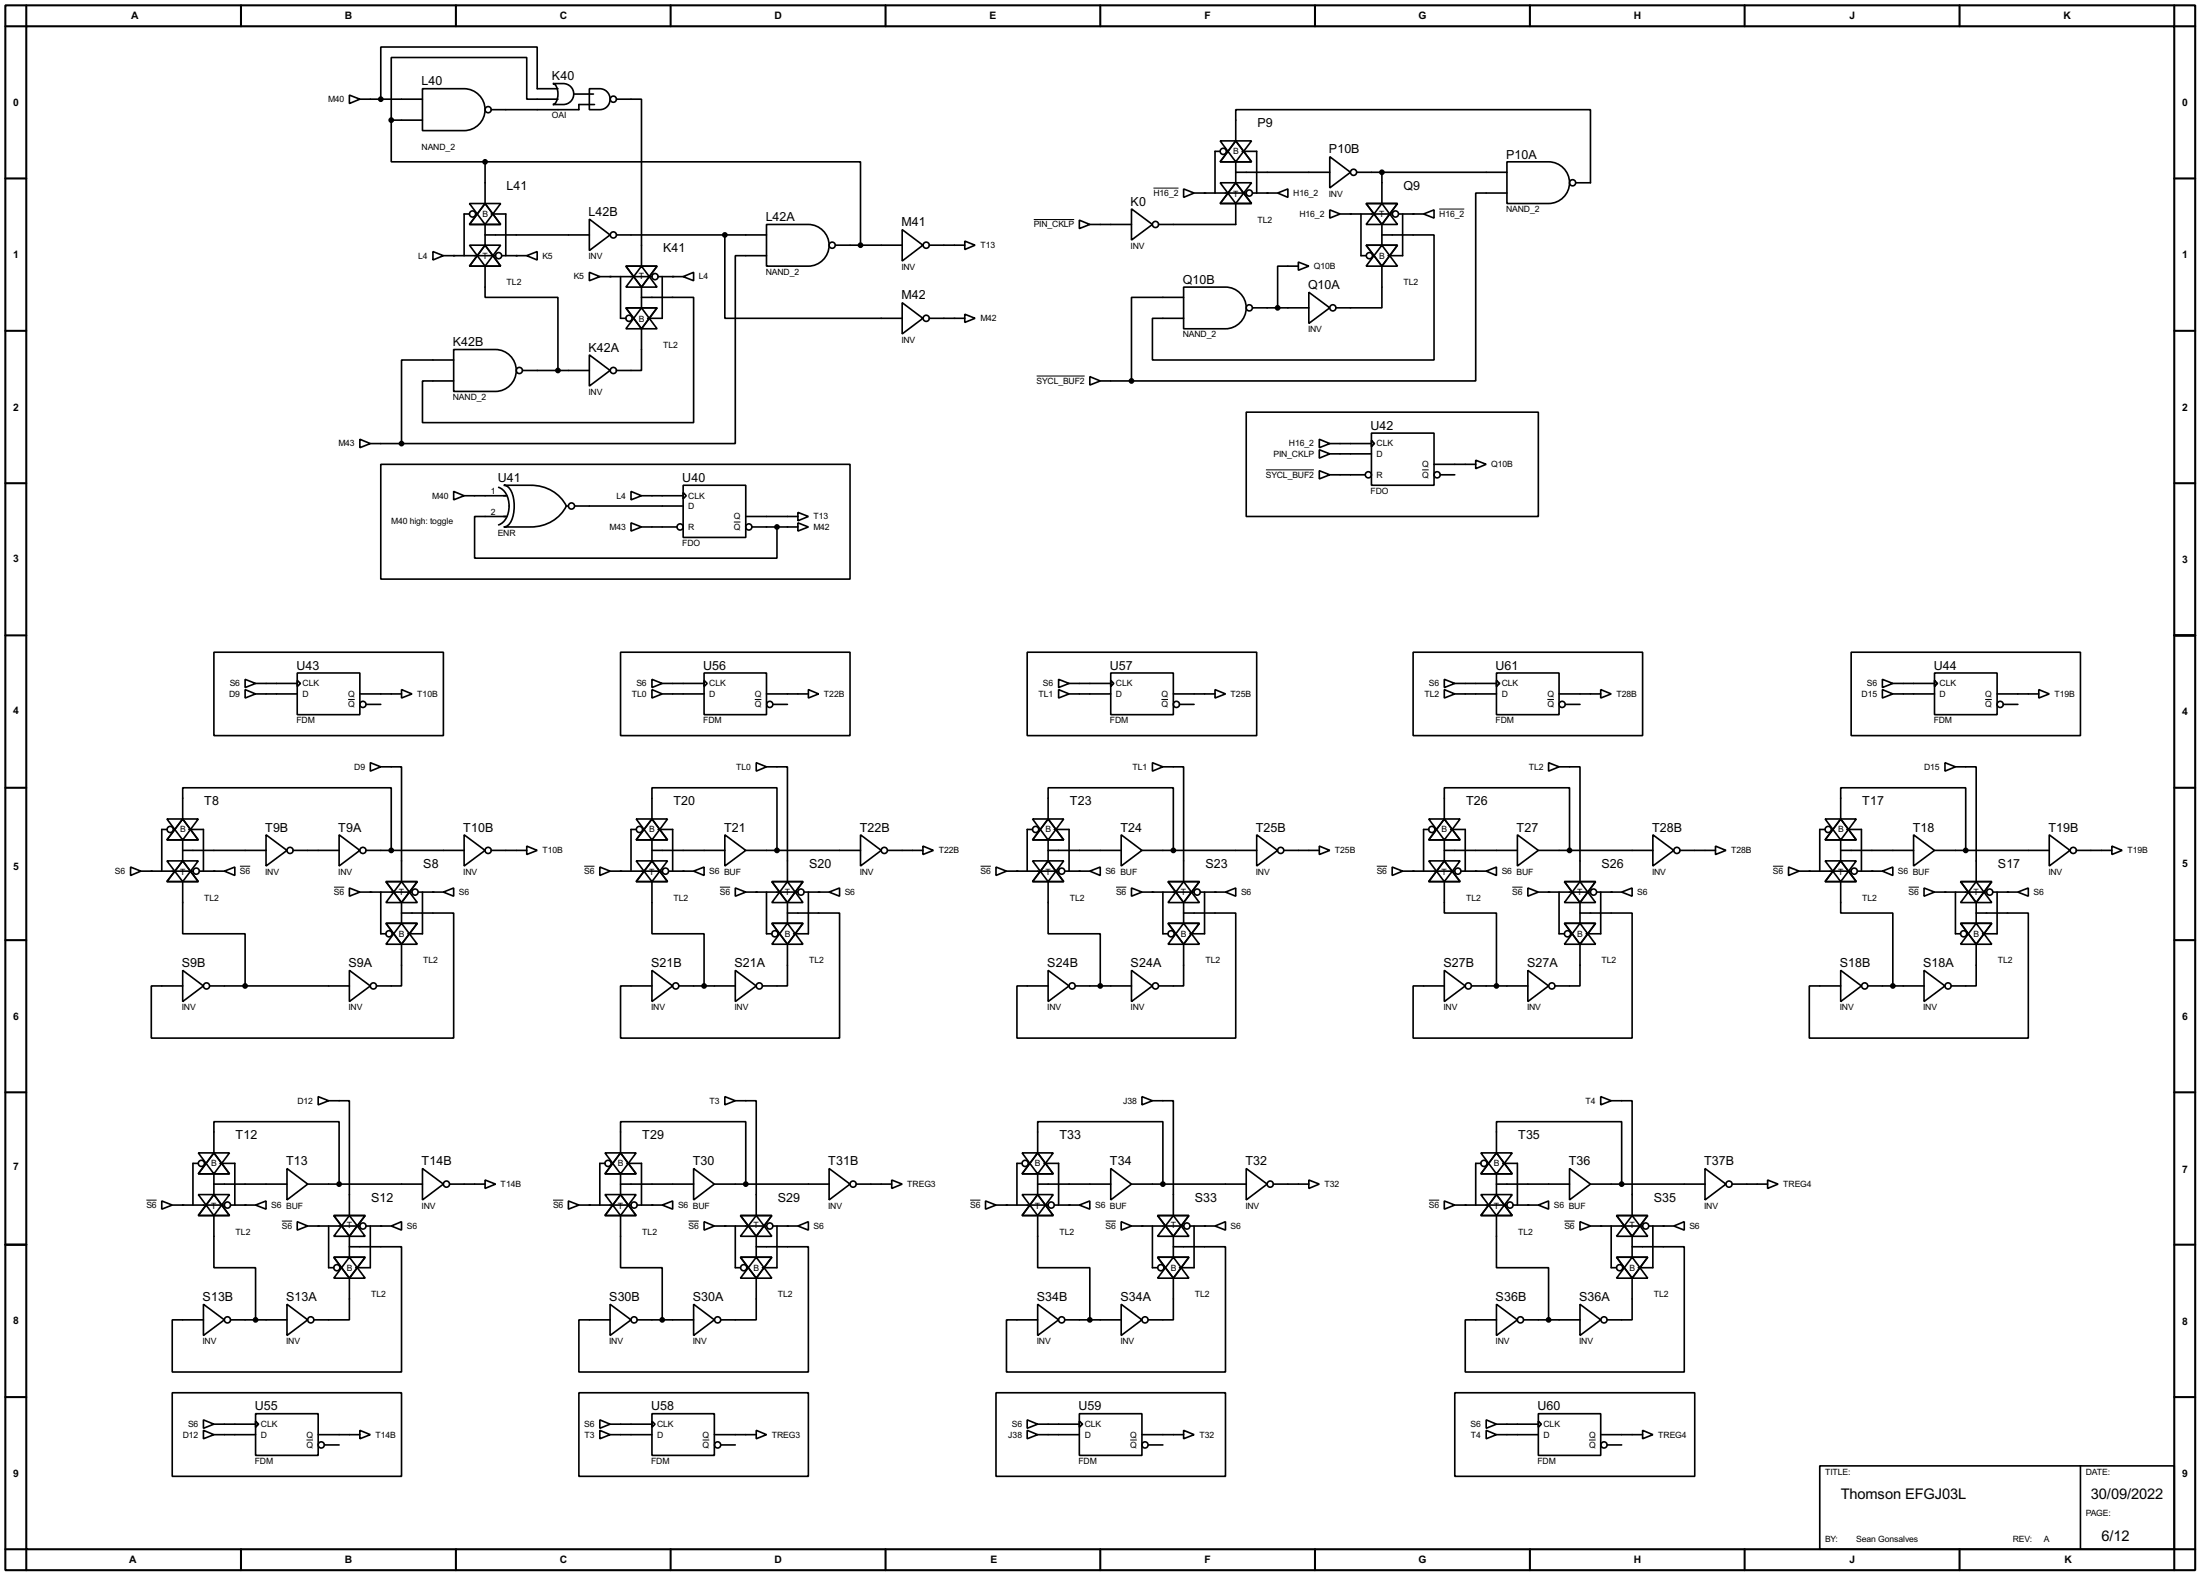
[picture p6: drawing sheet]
<svg xmlns="http://www.w3.org/2000/svg" width="536mm" height="383mm" viewBox="0 0 536 383" stroke-linecap="round" stroke-linejoin="round" font-family="sans-serif">
<g fill="none" stroke="#000" stroke-width=".5">
<path d="M1.3 1.3h533.4v381h-533.4zM6.4 6.4h523.2v370.8h-523.2zM6.4 1.3v5.1h-5.1M58.7 1.3v5.1M111.1 1.3v5.1M163.4 1.3v5.1M215.7 1.3v5.1M268 1.3v5.1M320.3 1.3v5.1M372.7 1.3v5.1M425 1.3v5.1M477.3 1.3v5.1"/>
<path d="M529.6 1.3v5.1h5.1M1.3 43.5h5.1M529.6 43.5h5.1M1.3 80.6h5.1M529.6 80.6h5.1M1.3 117.7h5.1M529.6 117.7h5.1M1.3 154.7h5.1M529.6 154.7h5.1M1.3 191.8h5.1M529.6 191.8h5.1M1.3 228.9h5.1"/>
<path d="M529.6 228.9h5.1M1.3 266h5.1M529.6 266h5.1M1.3 303.1h5.1M529.6 303.1h5.1M1.3 340.2h5.1M529.6 340.2h5.1M1.3 377.2h5.1v5.1M58.7 377.2v5.1M111.1 377.2v5.1M163.4 377.2v5.1M215.7 377.2v5.1"/>
<path d="M268 377.2v5.1M320.3 377.2v5.1M372.7 377.2v5.1M425 377.2v5.1M477.3 377.2v5.1M534.7 377.2h-5.1v5.1"/>
</g>
<g fill="none" stroke="#000" stroke-width=".4">
<path d="M85.1 23.2l2.6 1-2.6 1zM87.7 24.2h15.2M95.3 29.3v10.1h22.9M95.3 29.3h7.6M102.9 21.6h10.2a5.1 5.1 0 0 1 5.1 5.1 5.1 5.1 0 0 1-5.1 5.1h-10.2zM118.2 39.4h91.4v20.3M118.2 39.4v10.2M134.7 20.4a5.1 5.1 0 0 1 4.1 .5 2.56 2.56 0 0 1 .8 2.8 2.56 2.56 0 0 1-2.4 1.8h-2.5a2.29 2.29 0 0 0 1.2-2.6 2.24 2.24 0 0 0-1.2-2.5zM135.9 24.2h-7.6v-10.2h-33v15.3M135.9 21.6h-5v-10.1h-38.1v12.7M139.8 22.9h4.8M143.6 21.6a4.9 4.9 0 0 1 4.1 .6 2.56 2.56 0 0 1 .8 2.8 2.56 2.56 0 0 1-2.4 1.7h-2.5z"/>
<path d="M144.8 25.5h-3.8v1.2h-21.3M150.2 24.2h6.1v40.6M297.2 34.3h7.7l-3.9 5.1zM297.2 36.9h-1.2v10.1M301 34.3l3.9 5.1h-7.7zM301 34.3v-7.6h86.4v17.8h-3.6M301 39.4v5.1M302.6 36.9h3.5v10.1M323.9 38.2l5.1 3.8-5.1 3.8zM367.1 39.4h10.1a5.1 5.1 0 0 1 5.1 5.1 5.1 5.1 0 0 1-5.1 5.1h-10.1zM114.4 59.7h7.6l-3.8 5.1zM114.4 49.6h7.6l-3.8 5.1z"/>
<path d="M114.4 52.1h-1.3v10.2M118.2 59.7l3.8 5.1h-7.6zM118.2 49.6l3.8 5.1h-7.6zM118.2 57.2h25.4M118.2 54.7v5M119.7 52.1h3.5v10.2M143.6 53.4l5 3.8-5 3.8zM150.2 57.2h36.5M176.6 57.2v20.3h43.2M186.7 54.7h10.2a5.1 5.1 0 0 1 5.1 5 5.1 5.1 0 0 1-5.1 5.1h-10.2zM203.5 59.7h16.3M219.8 55.9l5 3.8-5 3.9z"/>
<path d="M226.4 59.7h8.6M235 58.7l2.5 1-2.5 1.1zM262.9 53.6l2.6 1.1-2.6 1zM265.5 54.7h10.1M275.6 50.9l5.1 3.8-5.1 3.8zM288.3 46l2.6 1-2.6 1.1zM290.9 47h12.7M297.2 44.5h7.7l-3.9 5.1zM301 44.5l3.9 5.1h-7.7zM301 42h22.9M301 49.6v5.1h-18.8M305.1 47h6.1"/>
<path d="M311.2 47l2.5-1v2.1zM323.9 51.1l2.5 1-2.5 1zM326.4 52.1h12.7M330.5 42h36.6M331.5 52.1v10.2h1.3M332.8 49.6h7.6l-3.8 5.1zM332.8 59.7h7.6l-3.8 5.1zM336.6 49.6l3.8 5.1h-7.6zM336.6 59.7l3.8 5.1h-7.6zM336.6 57.2h12.7v30.5h-68.6v-10.2h7.6M336.6 42v7.6M336.6 54.7v5"/>
<path d="M340.7 52.1h6.1M341.7 52.1v10.2h-3.6M346.8 52.1l2.5-1v2zM367.1 47h-7.6v45.8h-83.9M105.5 61.3l2.5 1-2.5 1zM108 62.3h12.7M118.2 64.8v7.6h17.7v17.8M122.2 62.3h6.1M128.3 62.3l2.6-1v2zM143.6 66.3l2.5 1.1-2.5 1zM146.1 67.4h12.7M151.2 67.4v10.1h1.3"/>
<path d="M152.5 64.8h7.6l-3.8 5.1zM152.5 75h7.6l-3.8 5.1zM156.3 64.8l3.8 5.1h-7.6zM156.3 75l3.8 5.1h-7.6zM156.3 72.4h12.7v30.5h-66.1v-10.1h7.6M156.3 69.9v5.1M160.3 67.4h6.1M161.3 67.4v10.1h-3.5M166.4 67.4l2.6-1.1v2.1zM186.7 62.3h-7.6v45.7h-81.3M219.8 73.7l5 3.8-5 3.8zM226.4 77.5h8.6"/>
<path d="M235 76.5l2.5 1-2.5 1zM288.3 69.9h10.2a5.1 5.1 0 0 1 5.1 5.1 5.1 5.1 0 0 1-5.1 5.1h-10.2zM288.3 72.4h-12.7v20.4M305.1 75h13.7M316.3 63.8l2.5 1-2.5 1zM316.3 64.8h-5.1v10.2M318.8 71.2l5.1 3.8-5.1 3.8zM336.6 64.8v10.2h-11.2M110.5 85.1h10.2a5.1 5.1 0 0 1 5.1 5.1 5.1 5.1 0 0 1-5.1 5.1h-10.2zM110.5 87.7h-12.7v20.3M127.3 90.2h16.3M143.6 86.4l5 3.8-5 3.8z"/>
<path d="M156.3 80.1v10.1h-6.1M265.5 91.7l2.5 1.1-2.5 1zM268 92.8h7.6M87.7 107l2.5 1-2.5 1zM90.2 108h7.6M92.8 113.1h114.3v27.9h-114.3zM110.5 119.7l2.6 1-2.6 1zM121.5 118.7a5.1 5.1 0 0 1 2.3 6.1 3.9 3.9 0 0 1-2.3 3M122.7 118.2h6.6a9.5 9.5 0 0 1 8.7 5 9.5 9.5 0 0 1-8.7 5.1h-6.6a3.2 3.2 0 0 0 2.4-3.1 7.7 7.7 0 0 0-1.3-6.6zM153.7 119.7l2.6 1-2.6 1zM166.4 118.2h15.3v12.7h-15.3zM166.4 119.9l.8 .8-.8 .8z"/>
<path d="M303.6 100.4h71.1v25.4h-71.1zM321.4 107l2.5 1-2.5 1zM321.4 114.6l2.5 1-2.5 1zM321.4 109.5l2.5 1-2.5 1.1zM323.9 108h10.2M323.9 115.6h8.6M323.9 110.5h10.2M334.1 105.5h15.2v12.7h-15.2zM334.1 107.2l.7 .8-.7 .8zM349.3 113.1h10.2M350.8 115.6h3.6M359.5 112.1l2.5 1-2.5 1z"/>
<path d="M113.1 120.7h10.4M123.5 125.8h-7.9v10.1h73.7v-7.6M138 123.2h.5M140 123.2h26.4M153.7 127.3l2.6 1-2.6 1zM156.3 120.7h10.1M156.3 128.3h8.6M181.7 125.8h12.7M183.2 128.3h11.2M194.4 127.3l2.5 1-2.5 1zM194.4 124.8l2.5 1-2.5 1zM52.1 158.8h55.9v20.3h-55.9z"/>
<path d="M151.2 158.8h55.9v20.3h-55.9zM250.2 158.8h55.9v20.3h-55.9zM344.2 158.8h55.9v20.3h-55.9zM450.9 158.8h55.9v20.3h-55.9zM59.7 165.4l2.6 1-2.6 1zM59.7 167.9l2.6 1.1-2.6 1zM62.3 166.4h10.1M62.3 169h10.1M72.4 163.9h15.3v10.1h-15.3zM72.4 165.7l.8 .7-.8 .8zM87.7 169h10.1M89.2 171.5h3.6"/>
<path d="M97.8 167.9l2.6 1.1-2.6 1zM158.8 165.4l2.5 1-2.5 1zM158.8 167.9l2.5 1.1-2.5 1zM161.3 166.4h10.2M161.3 169h10.2M171.5 163.9h15.2v10.1h-15.2zM171.5 165.7l.8 .7-.8 .8zM186.7 169h10.2M188.3 171.5h3.5M196.9 167.9l2.5 1.1-2.5 1zM257.9 165.4l2.5 1-2.5 1zM257.9 167.9l2.5 1.1-2.5 1z"/>
<path d="M260.4 166.4h10.2M260.4 169h10.2M270.6 163.9h15.2v10.1h-15.2zM270.6 165.7l.7 .7-.7 .8zM285.8 169h10.2M287.3 171.5h3.6M296 167.9l2.5 1.1-2.5 1zM351.8 165.4l2.6 1-2.6 1zM351.8 167.9l2.6 1.1-2.6 1zM354.4 166.4h10.1M354.4 169h10.1M364.5 163.9h15.3v10.1h-15.3z"/>
<path d="M364.5 165.7l.8 .7-.8 .8zM379.8 169h10.1M381.3 171.5h3.6M389.9 167.9l2.6 1.1-2.6 1zM458.5 165.4l2.6 1-2.6 1zM458.5 167.9l2.6 1.1-2.6 1zM461.1 166.4h10.1M461.1 169h10.1M471.2 163.9h15.3v10.1h-15.3zM471.2 165.7l.8 .7-.8 .8zM486.5 169h10.1M488 171.5h3.5"/>
<path d="M496.6 167.9l2.6 1.1-2.6 1zM40.7 199.4h7.6l-3.8 5.1zM44.5 199.4l3.8 5.1h-7.6zM44.5 199.4v-7.6h50.8v15.3M90.2 185.7l2.6 1-2.6 1.1zM92.8 186.7h5v28M155 199.4h7.6l-3.8 5.1zM158.8 199.4l3.8 5.1h-7.6zM158.8 199.4v-7.6h30.5v15.3M184.2 185.7l2.5 1-2.5 1.1zM186.7 186.7h5.1v28M251.5 199.4h7.6l-3.8 5.1z"/>
<path d="M255.3 199.4l3.8 5.1h-7.6zM255.3 199.4v-7.6h30.5v15.3M280.7 185.7l2.6 1-2.6 1.1zM283.3 186.7h5v28M348 199.4h7.7l-3.9 5.1zM351.8 199.4l3.9 5.1h-7.7zM351.8 199.4v-7.6h30.5v15.3M377.2 185.7l2.6 1-2.6 1.1zM379.8 186.7h5.1v28M444.6 199.4h7.6l-3.8 5.1zM448.4 199.4l3.8 5.1h-7.6zM448.4 199.4v-7.6h30.4v15.3"/>
<path d="M473.8 185.7l2.5 1-2.5 1.1zM476.3 186.7h5.1v28M31.8 211.1l2.5 1-2.5 1.1zM34.3 212.1h12.7M40.7 209.6h7.6l-3.8 5.1zM40.7 202h-1.3v10.1M44.5 209.6l3.8 5.1h-7.6zM44.5 214.7v12.7h15.2v12.7M44.5 207.1h20.3M44.5 204.5v5.1M46 202h3.6v10.1M48.6 212.1h6.1"/>
<path d="M54.7 212.1l2.5-1v2.1zM64.8 203.3l5.1 3.8-5.1 3.8zM71.4 207.1h11.2M82.6 203.3l5.1 3.8-5.1 3.8zM85.1 216.2l2.6 1-2.6 1zM87.7 217.2h12.7M89.2 207.1h23.9M92.8 217.2v10.2h1.2M94 214.7h7.7l-3.9 5.1zM97.8 214.7l3.9 5.1h-7.7zM97.8 219.8v5M101.9 217.2h6.1"/>
<path d="M102.9 217.2v10.2h-3.5M108 217.2l2.5-1v2zM113.1 203.3l5.1 3.8-5.1 3.8zM119.7 207.1h8.6M128.3 206l2.6 1.1-2.6 1zM146.1 211.1l2.5 1-2.5 1.1zM148.6 212.1h12.7M155 209.6h7.6l-3.8 5.1zM155 202h-1.3v10.1M158.8 209.6l3.8 5.1h-7.6zM158.8 214.7v12.7h12.7v12.7M158.8 207.1h17.8"/>
<path d="M158.8 204.5v5.1M160.3 202h3.6v10.1M162.9 212.1h6.1M169 212.1l2.5-1v2.1zM176.6 203.3l5.1 3.8-5.1 3.8zM179.1 216.2l2.6 1-2.6 1zM181.7 207.1h27.9M181.7 217.2h12.7M186.7 217.2v10.2h1.3M188 214.7h7.6l-3.8 5.1zM191.8 214.7l3.8 5.1h-7.6zM191.8 219.8v5"/>
<path d="M195.9 217.2h6.1M196.9 217.2v10.2h-3.6M202 217.2l2.5-1v2zM209.6 203.3l5.1 3.8-5.1 3.8zM216.2 207.1h8.6M224.8 206l2.6 1.1-2.6 1zM242.6 211.1l2.6 1-2.6 1.1zM245.2 212.1h12.7M251.5 209.6h7.6l-3.8 5.1zM251.5 202h-1.3v10.1M255.3 209.6l3.8 5.1h-7.6zM255.3 214.7v12.7h12.7v12.7"/>
<path d="M255.3 207.1h17.8M255.3 204.5v5.1M256.8 202h3.6v10.1M259.4 212.1h6.1M265.5 212.1l2.5-1v2.1zM273.1 203.3l5.1 3.8-5.1 3.8zM275.6 216.2l2.6 1-2.6 1zM278.2 207.1h27.9M278.2 217.2h12.7M283.3 217.2v10.2h1.2M284.5 214.7h7.7l-3.9 5.1zM288.3 214.7l3.9 5.1h-7.7z"/>
<path d="M288.3 219.8v5M292.4 217.2h6.1M293.4 217.2v10.2h-3.5M298.5 217.2l2.5-1v2zM306.1 203.3l5.1 3.8-5.1 3.8zM312.7 207.1h8.7M321.4 206l2.5 1.1-2.5 1zM339.1 211.1l2.6 1-2.6 1.1zM341.7 212.1h12.7M348 209.6h7.7l-3.9 5.1zM348 202h-1.2v10.1M351.8 209.6l3.9 5.1h-7.7z"/>
<path d="M351.8 214.7v7.6h12.7v17.8M351.8 207.1h17.8M351.8 204.5v5.1M353.4 202h3.5v10.1M355.9 212.1h6.1M362 212.1l2.5-1v2.1zM369.6 203.3l5.1 3.8-5.1 3.8zM372.2 216.2l2.5 1-2.5 1zM374.7 207.1h27.9M374.7 217.2h12.7M379.8 217.2v10.2h1.3M381.1 214.7h7.6l-3.8 5.1z"/>
<path d="M384.9 214.7l3.8 5.1h-7.6zM384.9 219.8v5M388.9 217.2h6.1M389.9 217.2v10.2h-3.5M395 217.2l2.6-1v2zM402.6 203.3l5.1 3.8-5.1 3.8zM409.2 207.1h8.7M417.9 206l2.5 1.1-2.5 1zM435.7 211.1l2.5 1-2.5 1.1zM438.2 212.1h12.7M444.6 209.6h7.6l-3.8 5.1zM444.6 202h-1.3v10.1"/>
<path d="M448.4 209.6l3.8 5.1h-7.6zM448.4 214.7v7.6h12.7v17.8M448.4 207.1h17.7M448.4 204.5v5.1M449.9 202h3.5v10.1M452.4 212.1h6.1M458.5 212.1l2.6-1v2.1zM466.1 203.3l5.1 3.8-5.1 3.8zM468.7 216.2l2.5 1-2.5 1zM471.2 207.1h28M471.2 217.2h12.7M476.3 217.2v10.2h1.3"/>
<path d="M477.6 214.7h7.6l-3.8 5.1zM481.4 214.7l3.8 5.1h-7.6zM481.4 219.8v5M485.4 217.2h6.1M486.5 217.2v10.2h-3.6M491.5 217.2l2.6-1v2zM499.2 203.3l5 3.8-5 3.8zM505.8 207.1h8.6M514.4 206l2.5 1.1-2.5 1zM44.5 236.3l5.1 3.8-5.1 3.8zM85.1 236.3l5.1 3.8-5.1 3.8zM94 224.8h7.7l-3.9 5.1z"/>
<path d="M97.8 224.8l3.9 5.1h-7.7zM97.8 222.3h12.7v30.5h-73.6v-12.7h7.6M97.8 229.9v10.2h-6.1M158.8 236.3l5.1 3.8-5.1 3.8zM179.1 236.3l5.1 3.8-5.1 3.8zM188 224.8h7.6l-3.8 5.1zM191.8 224.8l3.8 5.1h-7.6zM191.8 222.3h12.7v30.5h-53.3v-12.7h7.6M191.8 229.9v10.2h-6.1M255.3 236.3l5.1 3.8-5.1 3.8zM275.6 236.3l5.1 3.8-5.1 3.8zM284.5 224.8h7.7l-3.9 5.1z"/>
<path d="M288.3 224.8l3.9 5.1h-7.7zM288.3 222.3h12.7v30.5h-53.3v-12.7h7.6M288.3 229.9v10.2h-6.1M351.8 236.3l5.1 3.8-5.1 3.8zM372.2 236.3l5 3.8-5 3.8zM381.1 224.8h7.6l-3.8 5.1zM384.9 224.8l3.8 5.1h-7.6zM384.9 222.3h12.7v30.5h-53.4v-12.7h7.6M384.9 229.9v10.2h-6.1M448.4 236.3l5 3.8-5 3.8zM468.7 236.3l5.1 3.8-5.1 3.8zM477.6 224.8h7.6l-3.8 5.1z"/>
<path d="M481.4 224.8l3.8 5.1h-7.6zM481.4 222.3h12.7v30.5h-53.4v-12.7h7.7M481.4 229.9v10.2h-6.1M51.1 240.1h34M165.4 240.1h13.7M261.9 240.1h13.7M358.4 240.1h13.8M455 240.1h13.7M77.5 267l2.6 1-2.6 1zM80.1 268h5v28M176.6 267l2.5 1-2.5 1zM179.1 268h5.1v28"/>
<path d="M278.2 267l2.5 1-2.5 1zM280.7 268h5.1v28M389.9 267l2.6 1-2.6 1zM392.5 268h5.1v28M39.4 292.4l2.6 1-2.6 1zM42 293.4h12.7M48.3 290.9h7.6l-3.8 5.1zM48.3 280.7h7.6l-3.8 5.1zM48.3 283.3h-1.3v10.1M52.1 290.9l3.8 5.1h-7.6zM52.1 280.7l3.8 5.1h-7.6zM52.1 296v12.7h10.2v12.7"/>
<path d="M52.1 280.7v-7.6h30.5v15.2M52.1 288.3h17.8M52.1 285.8v5.1M53.6 283.3h3.6v10.1M56.2 293.4h6.1M62.3 293.4l2.5-1v2zM69.9 284.5l5.1 3.8-5.1 3.9zM72.4 297.5l2.6 1-2.6 1zM75 288.3h27.9M75 298.5h12.7M80.1 298.5v10.2h1.2M81.3 296h7.7l-3.9 5z"/>
<path d="M85.1 296l3.9 5h-7.7zM89.2 298.5h6.1M90.2 298.5v10.2h-3.5M95.3 298.5l2.5-1v2zM102.9 284.5l5.1 3.8-5.1 3.9zM109.5 288.3h8.7M118.2 287.3l2.5 1-2.5 1.1zM138.5 292.4l2.5 1-2.5 1zM141 293.4h12.7M147.4 290.9h7.6l-3.8 5.1zM147.4 280.7h7.6l-3.8 5.1zM147.4 283.3h-1.3v10.1"/>
<path d="M151.2 290.9l3.8 5.1h-7.6zM151.2 280.7l3.8 5.1h-7.6zM151.2 296v12.7h10.1v12.7M151.2 280.7v-7.6h30.5v15.2M151.2 288.3h17.8M151.2 285.8v5.1M152.7 283.3h3.6v10.1M155.2 293.4h6.1M161.3 293.4l2.6-1v2zM169 284.5l5 3.8-5 3.9zM171.5 297.5l2.5 1-2.5 1zM174 288.3h28"/>
<path d="M174 298.5h12.7M179.1 298.5v10.2h1.3M180.4 296h7.6l-3.8 5zM184.2 296l3.8 5h-7.6zM188.3 298.5h6.1M189.3 298.5v10.2h-3.6M194.4 298.5l2.5-1v2zM202 284.5l5.1 3.8-5.1 3.9zM208.6 288.3h8.6M217.2 287.3l2.6 1-2.6 1.1zM240.1 292.4l2.5 1-2.5 1zM242.6 293.4h12.7"/>
<path d="M249 290.9h7.6l-3.8 5.1zM249 280.7h7.6l-3.8 5.1zM249 283.3h-1.3v10.1M252.8 290.9l3.8 5.1h-7.6zM252.8 280.7l3.8 5.1h-7.6zM252.8 296v12.7h12.7v12.7M252.8 280.7v-7.6h30.5v15.2M252.8 288.3h17.8M252.8 285.8v5.1M254.3 283.3h3.6v10.1M256.8 293.4h6.1M262.9 293.4l2.6-1v2z"/>
<path d="M270.6 284.5l5 3.8-5 3.9zM273.1 297.5l2.5 1-2.5 1zM275.6 288.3h28M275.6 298.5h12.7M280.7 298.5v10.2h1.3M282 296h7.6l-3.8 5zM285.8 296l3.8 5h-7.6zM289.9 298.5h6.1M290.9 298.5v10.2h-3.6M296 298.5l2.5-1v2zM303.6 284.5l5.1 3.8-5.1 3.9zM310.2 288.3h8.6"/>
<path d="M318.8 287.3l2.6 1-2.6 1.1zM351.8 292.4l2.6 1-2.6 1zM354.4 293.4h12.7M360.7 290.9h7.7l-3.9 5.1zM360.7 280.7h7.7l-3.9 5.1zM360.7 283.3h-1.2v10.1M364.5 290.9l3.9 5.1h-7.7zM364.5 280.7l3.9 5.1h-7.7zM364.5 296v12.7h12.7v12.7M364.5 280.7v-7.6h30.5v15.2M364.5 288.3h17.8M364.5 285.8v5.1"/>
<path d="M366.1 283.3h3.5v10.1M368.6 293.4h6.1M374.7 293.4l2.5-1v2zM382.3 284.5l5.1 3.8-5.1 3.9zM384.9 297.5l2.5 1-2.5 1zM387.4 288.3h27.9M387.4 298.5h12.7M392.5 298.5v10.2h1.3M393.8 296h7.6l-3.8 5zM397.6 296l3.8 5h-7.6zM401.6 298.5h6.1M402.6 298.5v10.2h-3.5"/>
<path d="M407.7 298.5l2.6-1v2zM415.3 284.5l5.1 3.8-5.1 3.9zM421.9 288.3h8.7M430.6 287.3l2.5 1-2.5 1.1zM49.6 317.6l5.1 3.8-5.1 3.8zM69.9 317.6l5.1 3.8-5.1 3.8zM81.3 306.1h7.7l-3.9 5.1zM85.1 306.1l3.9 5.1h-7.7zM85.1 303.6h12.7v30.5h-55.8v-12.7h7.6M85.1 311.2v10.2h-8.6M85.1 301v5.1M148.6 317.6l5.1 3.8-5.1 3.8z"/>
<path d="M169 317.6l5 3.8-5 3.8zM180.4 306.1h7.6l-3.8 5.1zM184.2 306.1l3.8 5.1h-7.6zM184.2 303.6h12.7v30.5h-55.9v-12.7h7.6M184.2 311.2v10.2h-8.6M184.2 301v5.1M252.8 317.6l5.1 3.8-5.1 3.8zM273.1 317.6l5.1 3.8-5.1 3.8zM282 306.1h7.6l-3.8 5.1zM285.8 306.1l3.8 5.1h-7.6zM285.8 303.6h12.7v30.5h-53.3v-12.7h7.6M285.8 311.2v10.2h-6.1"/>
<path d="M285.8 301v5.1M364.5 317.6l5.1 3.8-5.1 3.8zM384.9 317.6l5 3.8-5 3.8zM393.8 306.1h7.6l-3.8 5.1zM397.6 306.1l3.8 5.1h-7.6zM397.6 303.6h12.7v30.5h-53.4v-12.7h7.6M397.6 311.2v10.2h-6.1M397.6 301v5.1M42 339.1h55.8v20.4h-55.8zM56.2 321.4h13.7M141 339.1h55.9v20.4h-55.9zM155.2 321.4h13.8"/>
<path d="M242.6 339.1h55.9v20.4h-55.9zM259.4 321.4h13.7M354.4 339.1h58.4v20.4h-58.4zM371.1 321.4h13.8M49.6 345.7l2.5 1.1-2.5 1zM49.6 348.3l2.5 1-2.5 1zM52.1 346.8h10.2M52.1 349.3h10.2M62.3 344.2h15.2v10.2h-15.2zM62.3 346l.7 .8-.7 .7zM77.5 349.3h10.2M79 351.8h3.6"/>
<path d="M87.7 348.3l2.5 1-2.5 1zM146.1 345.7l2.5 1.1-2.5 1zM146.1 348.3l2.5 1-2.5 1zM148.6 346.8h10.2M148.6 349.3h10.2M158.8 344.2h15.2v10.2h-15.2zM158.8 346l.8 .8-.8 .7zM174 349.3h10.2M175.6 351.8h3.5M184.2 348.3l2.5 1-2.5 1zM250.2 345.7l2.6 1.1-2.6 1zM250.2 348.3l2.6 1-2.6 1z"/>
<path d="M252.8 346.8h10.1M252.8 349.3h10.1M262.9 344.2h15.3v10.2h-15.3zM262.9 346l.8 .8-.8 .7zM278.2 349.3h10.1M279.7 351.8h3.6M288.3 348.3l2.6 1-2.6 1zM362 345.7l2.5 1.1-2.5 1zM362 348.3l2.5 1-2.5 1zM364.5 346.8h10.2M364.5 349.3h10.2M374.7 344.2h15.2v10.2h-15.2z"/>
<path d="M374.7 346l.8 .8-.8 .7zM389.9 349.3h10.2M391.5 351.8h3.5M400.1 348.3l2.5 1-2.5 1zM443.3 356.9h86.3v20.3h-86.3zM506.8 356.9v20.3"/>
<circle cx="118.9" cy="26.7" r=".75"/>
<circle cx="149.4" cy="24.2" r=".75"/>
<circle cx="297.9" cy="36.9" r=".75"/>
<circle cx="115.1" cy="52.1" r=".75"/>
<circle cx="149.4" cy="57.2" r=".75"/>
<circle cx="202.7" cy="59.7" r=".75"/>
<circle cx="225.6" cy="59.7" r=".75"/>
<circle cx="281.4" cy="54.7" r=".75"/>
<circle cx="304.3" cy="47" r=".75"/>
<circle cx="329.7" cy="42" r=".75"/>
<circle cx="339.9" cy="52.1" r=".75"/>
<circle cx="383" cy="44.5" r=".75"/>
<circle cx="121.4" cy="62.3" r=".75"/>
<circle cx="153.2" cy="77.5" r=".75"/>
<circle cx="159.5" cy="67.4" r=".75"/>
<circle cx="225.6" cy="77.5" r=".75"/>
<circle cx="304.3" cy="75" r=".75"/>
<circle cx="324.6" cy="75" r=".75"/>
<circle cx="333.5" cy="62.3" r=".75"/>
<circle cx="126.5" cy="90.2" r=".75"/>
<circle cx="149.4" cy="90.2" r=".75"/>
<circle cx="333.3" cy="115.6" r=".75"/>
<circle cx="350" cy="115.6" r=".75"/>
<circle cx="139.2" cy="123.2" r=".75"/>
<circle cx="165.6" cy="128.3" r=".75"/>
<circle cx="182.4" cy="128.3" r=".75"/>
<circle cx="88.4" cy="171.5" r=".75"/>
<circle cx="187.5" cy="171.5" r=".75"/>
<circle cx="286.5" cy="171.5" r=".75"/>
<circle cx="380.5" cy="171.5" r=".75"/>
<circle cx="487.2" cy="171.5" r=".75"/>
<circle cx="41.4" cy="202" r=".75"/>
<circle cx="47.8" cy="212.1" r=".75"/>
<circle cx="70.6" cy="207.1" r=".75"/>
<circle cx="88.4" cy="207.1" r=".75"/>
<circle cx="101.1" cy="217.2" r=".75"/>
<circle cx="118.9" cy="207.1" r=".75"/>
<circle cx="155.7" cy="202" r=".75"/>
<circle cx="162.1" cy="212.1" r=".75"/>
<circle cx="195.1" cy="217.2" r=".75"/>
<circle cx="215.4" cy="207.1" r=".75"/>
<circle cx="252.2" cy="202" r=".75"/>
<circle cx="258.6" cy="212.1" r=".75"/>
<circle cx="291.6" cy="217.2" r=".75"/>
<circle cx="311.9" cy="207.1" r=".75"/>
<circle cx="348.7" cy="202" r=".75"/>
<circle cx="355.1" cy="212.1" r=".75"/>
<circle cx="388.1" cy="217.2" r=".75"/>
<circle cx="408.4" cy="207.1" r=".75"/>
<circle cx="445.3" cy="202" r=".75"/>
<circle cx="451.6" cy="212.1" r=".75"/>
<circle cx="484.6" cy="217.2" r=".75"/>
<circle cx="505" cy="207.1" r=".75"/>
<circle cx="94.7" cy="227.4" r=".75"/>
<circle cx="188.7" cy="227.4" r=".75"/>
<circle cx="285.2" cy="227.4" r=".75"/>
<circle cx="381.8" cy="227.4" r=".75"/>
<circle cx="478.3" cy="227.4" r=".75"/>
<circle cx="50.3" cy="240.1" r=".75"/>
<circle cx="90.9" cy="240.1" r=".75"/>
<circle cx="164.6" cy="240.1" r=".75"/>
<circle cx="184.9" cy="240.1" r=".75"/>
<circle cx="261.1" cy="240.1" r=".75"/>
<circle cx="281.4" cy="240.1" r=".75"/>
<circle cx="357.6" cy="240.1" r=".75"/>
<circle cx="378" cy="240.1" r=".75"/>
<circle cx="454.2" cy="240.1" r=".75"/>
<circle cx="474.5" cy="240.1" r=".75"/>
<circle cx="49" cy="283.3" r=".75"/>
<circle cx="55.4" cy="293.4" r=".75"/>
<circle cx="88.4" cy="298.5" r=".75"/>
<circle cx="108.7" cy="288.3" r=".75"/>
<circle cx="148.1" cy="283.3" r=".75"/>
<circle cx="154.4" cy="293.4" r=".75"/>
<circle cx="187.5" cy="298.5" r=".75"/>
<circle cx="207.8" cy="288.3" r=".75"/>
<circle cx="249.7" cy="283.3" r=".75"/>
<circle cx="256" cy="293.4" r=".75"/>
<circle cx="289.1" cy="298.5" r=".75"/>
<circle cx="309.4" cy="288.3" r=".75"/>
<circle cx="361.4" cy="283.3" r=".75"/>
<circle cx="367.8" cy="293.4" r=".75"/>
<circle cx="400.8" cy="298.5" r=".75"/>
<circle cx="421.1" cy="288.3" r=".75"/>
<circle cx="82" cy="308.7" r=".75"/>
<circle cx="181.1" cy="308.7" r=".75"/>
<circle cx="282.7" cy="308.7" r=".75"/>
<circle cx="394.5" cy="308.7" r=".75"/>
<circle cx="55.4" cy="321.4" r=".75"/>
<circle cx="75.7" cy="321.4" r=".75"/>
<circle cx="154.4" cy="321.4" r=".75"/>
<circle cx="174.8" cy="321.4" r=".75"/>
<circle cx="258.6" cy="321.4" r=".75"/>
<circle cx="278.9" cy="321.4" r=".75"/>
<circle cx="370.3" cy="321.4" r=".75"/>
<circle cx="390.7" cy="321.4" r=".75"/>
<circle cx="78.2" cy="351.8" r=".75"/>
<circle cx="174.8" cy="351.8" r=".75"/>
<circle cx="278.9" cy="351.8" r=".75"/>
<circle cx="390.7" cy="351.8" r=".75"/>
</g>
<g fill="#000">
<circle cx="293.4" cy="47" r=".2"/>
<circle cx="308.7" cy="47" r=".2"/>
<circle cx="329" cy="52.1" r=".2"/>
<circle cx="344.2" cy="52.1" r=".2"/>
<circle cx="110.5" cy="62.3" r=".2"/>
<circle cx="125.8" cy="62.3" r=".2"/>
<circle cx="148.6" cy="67.4" r=".2"/>
<circle cx="163.9" cy="67.4" r=".2"/>
<circle cx="36.9" cy="212.1" r=".2"/>
<circle cx="52.1" cy="212.1" r=".2"/>
<circle cx="90.2" cy="217.2" r=".2"/>
<circle cx="105.5" cy="217.2" r=".2"/>
<circle cx="151.2" cy="212.1" r=".2"/>
<circle cx="166.4" cy="212.1" r=".2"/>
<circle cx="184.2" cy="217.2" r=".2"/>
<circle cx="199.4" cy="217.2" r=".2"/>
<circle cx="247.7" cy="212.1" r=".2"/>
<circle cx="262.9" cy="212.1" r=".2"/>
<circle cx="280.7" cy="217.2" r=".2"/>
<circle cx="296" cy="217.2" r=".2"/>
<circle cx="344.2" cy="212.1" r=".2"/>
<circle cx="359.5" cy="212.1" r=".2"/>
<circle cx="377.2" cy="217.2" r=".2"/>
<circle cx="392.5" cy="217.2" r=".2"/>
<circle cx="440.7" cy="212.1" r=".2"/>
<circle cx="456" cy="212.1" r=".2"/>
<circle cx="473.8" cy="217.2" r=".2"/>
<circle cx="489" cy="217.2" r=".2"/>
<circle cx="44.5" cy="293.4" r=".2"/>
<circle cx="59.7" cy="293.4" r=".2"/>
<circle cx="77.5" cy="298.5" r=".2"/>
<circle cx="92.8" cy="298.5" r=".2"/>
<circle cx="143.6" cy="293.4" r=".2"/>
<circle cx="158.8" cy="293.4" r=".2"/>
<circle cx="176.6" cy="298.5" r=".2"/>
<circle cx="191.8" cy="298.5" r=".2"/>
<circle cx="245.2" cy="293.4" r=".2"/>
<circle cx="260.4" cy="293.4" r=".2"/>
<circle cx="278.2" cy="298.5" r=".2"/>
<circle cx="293.4" cy="298.5" r=".2"/>
<circle cx="356.9" cy="293.4" r=".2"/>
<circle cx="372.2" cy="293.4" r=".2"/>
<circle cx="389.9" cy="298.5" r=".2"/>
<circle cx="405.2" cy="298.5" r=".2"/>
</g>
<g fill="#000" stroke="#000" stroke-width=".4">
<circle cx="92.7" cy="24.2" r=".5"/>
<circle cx="95.3" cy="29.3" r=".5"/>
<circle cx="118.1" cy="39.4" r=".5"/>
<circle cx="176.5" cy="57.2" r=".5"/>
<circle cx="209.6" cy="59.7" r=".5"/>
<circle cx="336.6" cy="42" r=".5"/>
<circle cx="311.2" cy="75" r=".5"/>
<circle cx="135.9" cy="90.2" r=".5"/>
<circle cx="275.6" cy="92.8" r=".5"/>
<circle cx="97.8" cy="108" r=".5"/>
<circle cx="189.2" cy="128.3" r=".5"/>
<circle cx="95.3" cy="207.1" r=".5"/>
<circle cx="189.2" cy="207.1" r=".5"/>
<circle cx="285.8" cy="207.1" r=".5"/>
<circle cx="382.3" cy="207.1" r=".5"/>
<circle cx="478.8" cy="207.1" r=".5"/>
<circle cx="59.7" cy="240.1" r=".5"/>
<circle cx="171.5" cy="240.1" r=".5"/>
<circle cx="268" cy="240.1" r=".5"/>
<circle cx="364.5" cy="240.1" r=".5"/>
<circle cx="461" cy="240.1" r=".5"/>
<circle cx="82.6" cy="288.3" r=".5"/>
<circle cx="181.6" cy="288.3" r=".5"/>
<circle cx="283.2" cy="288.3" r=".5"/>
<circle cx="395" cy="288.3" r=".5"/>
<circle cx="62.2" cy="321.4" r=".5"/>
<circle cx="161.3" cy="321.4" r=".5"/>
<circle cx="265.4" cy="321.4" r=".5"/>
<circle cx="377.2" cy="321.4" r=".5"/>
</g>
<g fill="none" stroke="#000" stroke-width=".24">
<path d="M251.8 53.5h9.9M281 45.8h6.1M350.6 50.9h6.1M252.5 91.6h11.7M308.4 114.4h11.7M346.4 114.4h1.6M178.8 127.1h1.6M84.8 170.3h1.6M183.9 170.3h1.6M282.9 170.3h1.6M376.9 170.3h1.6M483.6 170.3h1.6"/>
<path d="M58.5 210.9h2.5M81.4 216h2.5M142.3 210.9h2.5M175.4 216h2.5M238.9 210.9h2.5M271.9 216h2.5M335.4 210.9h2.5M368.4 216h2.5M431.9 210.9h2.5M464.9 216h2.5M35.7 292.2h2.5M68.7 297.3h2.5"/>
<path d="M134.7 292.2h2.5M167.7 297.3h2.5M236.3 292.2h2.5M269.3 297.3h2.5M348.1 292.2h2.5M381.1 297.3h2.5M74.7 350.6h1.6M171.2 350.6h1.6M275.3 350.6h1.6M387.1 350.6h1.6"/>
</g>
<g font-size="4">
<text x="448.4" y="365.1">Thomson EFGJ03L</text>
<text x="509.3" y="365.1">30/09/2022</text>
<text x="511.9" y="375.2">6/12</text>
</g>
<g font-size="3.4">
<text x="102.7" y="20.8">L40</text>
<text x="134.5" y="19.6">K40</text>
<text x="306.3" y="31">P9</text>
<text x="323.7" y="37.4">P10B</text>
<text x="366.9" y="38.6">P10A</text>
<text x="123.4" y="46.2">L41</text>
<text x="341.9" y="46.2">Q9</text>
<text x="143.4" y="52.6">L42B</text>
<text x="186.5" y="53.9">L42A</text>
<text x="275.4" y="50.1">K0</text>
<text x="219.6" y="55.1">M41</text>
<text x="161.5" y="61.4">K41</text>
<text x="288.1" y="69.1">Q10B</text>
<text x="318.6" y="70.4">Q10A</text>
<text x="219.6" y="72.9">M42</text>
<text x="110.3" y="84.3">K42B</text>
<text x="143.4" y="85.6">K42A</text>
<text x="333.9" y="104.7">U42</text>
<text x="121.3" y="117.4">U41</text>
<text x="166.2" y="117.4">U40</text>
<text x="72.2" y="163">U43</text>
<text x="171.3" y="163">U56</text>
<text x="270.4" y="163">U57</text>
<text x="364.3" y="163">U61</text>
<text x="471" y="163">U44</text>
<text x="49.8" y="196.1">T8</text>
<text x="164.1" y="196.1">T20</text>
<text x="260.6" y="196.1">T23</text>
<text x="357.1" y="196.1">T26</text>
<text x="453.6" y="196.1">T17</text>
<text x="64.6" y="202.5">T9B</text>
<text x="82.4" y="202.5">T9A</text>
<text x="112.9" y="202.5">T10B</text>
<text x="176.4" y="202.5">T21</text>
<text x="209.4" y="202.5">T22B</text>
<text x="272.9" y="202.5">T24</text>
<text x="305.9" y="202.5">T25B</text>
<text x="369.4" y="202.5">T27</text>
<text x="402.4" y="202.5">T28B</text>
<text x="465.9" y="202.5">T18</text>
<text x="499" y="202.5">T19B</text>
<text x="103.1" y="211.3">S8</text>
<text x="197.1" y="211.3">S20</text>
<text x="293.6" y="211.3">S23</text>
<text x="390.1" y="211.3">S26</text>
<text x="486.7" y="211.3">S17</text>
<text x="44.3" y="235.5">S9B</text>
<text x="84.9" y="235.5">S9A</text>
<text x="158.6" y="235.5">S21B</text>
<text x="178.9" y="235.5">S21A</text>
<text x="255.1" y="235.5">S24B</text>
<text x="275.4" y="235.5">S24A</text>
<text x="351.6" y="235.5">S27B</text>
<text x="372" y="235.5">S27A</text>
<text x="448.2" y="235.5">S18B</text>
<text x="468.5" y="235.5">S18A</text>
<text x="57.4" y="277.4">T12</text>
<text x="156.5" y="277.4">T29</text>
<text x="258.1" y="277.4">T33</text>
<text x="369.8" y="277.4">T35</text>
<text x="69.7" y="283.7">T13</text>
<text x="102.7" y="283.7">T14B</text>
<text x="168.8" y="283.7">T30</text>
<text x="201.8" y="283.7">T31B</text>
<text x="270.4" y="283.7">T34</text>
<text x="303.4" y="283.7">T32</text>
<text x="382.1" y="283.7">T36</text>
<text x="415.1" y="283.7">T37B</text>
<text x="90.4" y="292.6">S12</text>
<text x="189.4" y="292.6">S29</text>
<text x="291.1" y="292.6">S33</text>
<text x="402.8" y="292.6">S35</text>
<text x="49.4" y="316.8">S13B</text>
<text x="69.7" y="316.8">S13A</text>
<text x="148.4" y="316.8">S30B</text>
<text x="168.8" y="316.8">S30A</text>
<text x="252.6" y="316.8">S34B</text>
<text x="272.9" y="316.8">S34A</text>
<text x="364.3" y="316.8">S36B</text>
<text x="384.7" y="316.8">S36A</text>
<text x="62.1" y="343.4">U55</text>
<text x="158.6" y="343.4">U58</text>
<text x="262.7" y="343.4">U59</text>
<text x="374.5" y="343.4">U60</text>
</g>
<g font-size="2.8">
<text x="32" y="4.7">A</text>
<text x="84" y="4.7">B</text>
<text x="136.4" y="4.7">C</text>
<text x="188.7" y="4.7">D</text>
<text x="241.1" y="4.7">E</text>
<text x="293.4" y="4.7">F</text>
<text x="345.6" y="4.7">G</text>
<text x="397.9" y="4.7">H</text>
<text x="450.5" y="4.7">J</text>
<text x="502.6" y="4.7">K</text>
<text x="3.2" y="25.8">0</text>
<text x="531.5" y="25.8">0</text>
<text x="3.2" y="62.8">1</text>
<text x="531.5" y="62.8">1</text>
<text x="3.2" y="100">2</text>
<text x="531.5" y="100">2</text>
<text x="3.2" y="136.8">3</text>
<text x="531.5" y="137">3</text>
<text x="3.2" y="173.9">4</text>
<text x="531.5" y="174.1">4</text>
<text x="3.2" y="211.7">5</text>
<text x="531.5" y="211.2">5</text>
<text x="3.2" y="248.3">6</text>
<text x="531.5" y="248.3">6</text>
<text x="3.2" y="284.9">7</text>
<text x="531.5" y="285.6">7</text>
<text x="3.2" y="322.5">8</text>
<text x="531.5" y="322.7">8</text>
<text x="3.2" y="359.6">9</text>
<text x="531.5" y="359.6">9</text>
<text x="31.5" y="380.6">A</text>
<text x="84" y="380.6">B</text>
<text x="136.4" y="380.6">C</text>
<text x="188.7" y="380.6">D</text>
<text x="241.3" y="380.6">E</text>
<text x="293.4" y="380.6">F</text>
<text x="345.6" y="380.6">G</text>
<text x="397.9" y="380.6">H</text>
<text x="450.5" y="380.6">J</text>
<text x="502.9" y="380.6">K</text>
</g>
<g font-size="2.4">
<text x="79.9" y="24.8">M40</text>
<text x="134.5" y="28.8">OAI</text>
<text x="102.7" y="36.4">NAND_2</text>
<text x="300.4" y="37.5">B</text>
<text x="281" y="47.7">H16_2</text>
<text x="300.4" y="47.9">T</text>
<text x="315" y="47.7">H16_2</text>
<text x="323.7" y="47.9">INV</text>
<text x="117.5" y="52.8">B</text>
<text x="316.5" y="52.8">H16_2</text>
<text x="336" y="52.8">T</text>
<text x="350.6" y="52.8">H16_2</text>
<text x="366.9" y="51.6">NAND_2</text>
<text x="251.8" y="55.4">PIN_CKLP</text>
<text x="306.3" y="54.2">TL2</text>
<text x="101.9" y="62.9">L4</text>
<text x="117.5" y="63.1">T</text>
<text x="132.1" y="62.9">K5</text>
<text x="143.4" y="63.1">INV</text>
<text x="219.6" y="65.6">INV</text>
<text x="238.8" y="60.4">T13</text>
<text x="275.4" y="60.6">INV</text>
<text x="320.1" y="65.5">Q10B</text>
<text x="336" y="63.1">B</text>
<text x="123.4" y="69.5">TL2</text>
<text x="139.8" y="68.1">K5</text>
<text x="155.6" y="68">T</text>
<text x="170.2" y="68.1">L4</text>
<text x="186.5" y="66.9">NAND_2</text>
<text x="341.9" y="69.5">TL2</text>
<text x="155.6" y="78.3">B</text>
<text x="219.6" y="83.4">INV</text>
<text x="238.8" y="78.2">M42</text>
<text x="288.1" y="82.2">NAND_2</text>
<text x="318.6" y="80.8">INV</text>
<text x="161.5" y="84.7">TL2</text>
<text x="252.5" y="93.5">SYCL_BUF2</text>
<text x="110.3" y="97.4">NAND_2</text>
<text x="143.4" y="96.1">INV</text>
<text x="82.5" y="108.7">M43</text>
<text x="310.2" y="111.2">PIN_CKLP</text>
<text x="314" y="108.7">H16_2</text>
<text x="335.3" y="108.7">CLK</text>
<text x="335.3" y="111.2">D</text>
<text x="346.4" y="113.7">Q</text>
<text x="363.3" y="113.7">Q10B</text>
<text x="308.4" y="116.3">SYCL_BUF2</text>
<text x="335.3" y="116.3">R</text>
<text x="346.4" y="116.3">Q</text>
<text x="105.3" y="121.4">M40</text>
<text x="119.6" y="120.3">1</text>
<text x="119.6" y="125.4">2</text>
<text x="150.2" y="121.4">L4</text>
<text x="167.7" y="121.4">CLK</text>
<text x="167.7" y="123.9">D</text>
<text x="333.9" y="120.3">FDO</text>
<text x="95.3" y="127.7">M40 high: toggle</text>
<text x="121.3" y="130.4">ENR</text>
<text x="148.5" y="129">M43</text>
<text x="167.7" y="129">R</text>
<text x="178.8" y="126.4">Q</text>
<text x="178.8" y="129">Q</text>
<text x="198.2" y="129">M42</text>
<text x="198.2" y="126.4">T13</text>
<text x="166.2" y="133">FDO</text>
<text x="56" y="167.1">S6</text>
<text x="73.7" y="167.1">CLK</text>
<text x="155" y="167.1">S6</text>
<text x="172.8" y="167.1">CLK</text>
<text x="254.1" y="167.1">S6</text>
<text x="271.8" y="167.1">CLK</text>
<text x="348.1" y="167.1">S6</text>
<text x="365.8" y="167.1">CLK</text>
<text x="454.8" y="167.1">S6</text>
<text x="472.5" y="167.1">CLK</text>
<text x="55.8" y="169.7">D9</text>
<text x="73.7" y="169.7">D</text>
<text x="84.8" y="169.7">Q</text>
<text x="84.8" y="172.2">Q</text>
<text x="101.7" y="169.7">T10B</text>
<text x="153.9" y="169.7">TL0</text>
<text x="172.8" y="169.7">D</text>
<text x="183.9" y="169.7">Q</text>
<text x="183.9" y="172.2">Q</text>
<text x="200.7" y="169.7">T22B</text>
<text x="253" y="169.7">TL1</text>
<text x="271.8" y="169.7">D</text>
<text x="282.9" y="169.7">Q</text>
<text x="282.9" y="172.2">Q</text>
<text x="299.8" y="169.7">T25B</text>
<text x="347" y="169.7">TL2</text>
<text x="365.8" y="169.7">D</text>
<text x="376.9" y="169.7">Q</text>
<text x="376.9" y="172.2">Q</text>
<text x="393.8" y="169.7">T28B</text>
<text x="453.5" y="169.7">D15</text>
<text x="472.5" y="169.7">D</text>
<text x="483.6" y="169.7">Q</text>
<text x="483.6" y="172.2">Q</text>
<text x="500.4" y="169.7">T19B</text>
<text x="72.2" y="176.1">FDM</text>
<text x="171.3" y="176.1">FDM</text>
<text x="270.4" y="176.1">FDM</text>
<text x="364.3" y="176.1">FDM</text>
<text x="471" y="176.1">FDM</text>
<text x="86.3" y="187.4">D9</text>
<text x="179.3" y="187.4">TL0</text>
<text x="275.9" y="187.4">TL1</text>
<text x="372.4" y="187.4">TL2</text>
<text x="468.7" y="187.4">D15</text>
<text x="43.9" y="202.6">B</text>
<text x="158.2" y="202.6">B</text>
<text x="254.7" y="202.6">B</text>
<text x="351.2" y="202.6">B</text>
<text x="447.7" y="202.6">B</text>
<text x="132.1" y="207.8">T10B</text>
<text x="228.7" y="207.8">T22B</text>
<text x="325.2" y="207.8">T25B</text>
<text x="421.7" y="207.8">T28B</text>
<text x="518.2" y="207.8">T19B</text>
<text x="28" y="212.8">S6</text>
<text x="43.9" y="213">T</text>
<text x="58.5" y="212.8">S6</text>
<text x="64.6" y="213">INV</text>
<text x="82.4" y="213">INV</text>
<text x="112.9" y="213">INV</text>
<text x="142.3" y="212.8">S6</text>
<text x="158.2" y="213">T</text>
<text x="172.8" y="212.8">S6 BUF</text>
<text x="209.4" y="213">INV</text>
<text x="238.9" y="212.8">S6</text>
<text x="254.7" y="213">T</text>
<text x="269.3" y="212.8">S6 BUF</text>
<text x="305.9" y="213">INV</text>
<text x="335.4" y="212.8">S6</text>
<text x="351.2" y="213">T</text>
<text x="365.8" y="212.8">S6 BUF</text>
<text x="402.4" y="213">INV</text>
<text x="431.9" y="212.8">S6</text>
<text x="447.7" y="213">T</text>
<text x="462.3" y="212.8">S6 BUF</text>
<text x="499" y="213">INV</text>
<text x="49.8" y="219.3">TL2</text>
<text x="81.4" y="217.9">S6</text>
<text x="97.2" y="217.9">T</text>
<text x="111.8" y="217.9">S6</text>
<text x="164.1" y="219.3">TL2</text>
<text x="175.4" y="217.9">S6</text>
<text x="191.2" y="217.9">T</text>
<text x="205.8" y="217.9">S6</text>
<text x="260.6" y="219.3">TL2</text>
<text x="271.9" y="217.9">S6</text>
<text x="287.7" y="217.9">T</text>
<text x="302.3" y="217.9">S6</text>
<text x="357.1" y="219.3">TL2</text>
<text x="368.3" y="217.9">S6</text>
<text x="384.2" y="217.9">T</text>
<text x="398.8" y="217.9">S6</text>
<text x="453.6" y="219.3">TL2</text>
<text x="464.9" y="217.9">S6</text>
<text x="480.7" y="217.9">T</text>
<text x="495.4" y="217.9">S6</text>
<text x="97.2" y="228.3">B</text>
<text x="191.2" y="228.3">B</text>
<text x="287.7" y="228.3">B</text>
<text x="384.2" y="228.3">B</text>
<text x="480.7" y="228.3">B</text>
<text x="103.1" y="234.6">TL2</text>
<text x="197.1" y="234.6">TL2</text>
<text x="293.6" y="234.6">TL2</text>
<text x="390.1" y="234.6">TL2</text>
<text x="486.7" y="234.6">TL2</text>
<text x="44.3" y="246">INV</text>
<text x="84.9" y="246">INV</text>
<text x="158.6" y="246">INV</text>
<text x="178.9" y="246">INV</text>
<text x="255.1" y="246">INV</text>
<text x="275.4" y="246">INV</text>
<text x="351.6" y="246">INV</text>
<text x="372" y="246">INV</text>
<text x="448.2" y="246">INV</text>
<text x="468.5" y="246">INV</text>
<text x="72.5" y="268.7">D12</text>
<text x="172.9" y="268.7">T3</text>
<text x="273.6" y="268.7">J38</text>
<text x="386.2" y="268.7">T4</text>
<text x="51.5" y="283.9">B</text>
<text x="150.5" y="283.9">B</text>
<text x="252.1" y="283.9">B</text>
<text x="363.9" y="283.9">B</text>
<text x="122" y="289">T14B</text>
<text x="221" y="289">TREG3</text>
<text x="322.6" y="289">T32</text>
<text x="434.4" y="289">TREG4</text>
<text x="35.7" y="294.1">S6</text>
<text x="51.5" y="294.3">T</text>
<text x="66.1" y="294.1">S6 BUF</text>
<text x="68.7" y="299.2">S6</text>
<text x="84.5" y="299.1">T</text>
<text x="99.1" y="299.2">S6</text>
<text x="102.7" y="294.3">INV</text>
<text x="134.7" y="294.1">S6</text>
<text x="150.5" y="294.3">T</text>
<text x="165.2" y="294.1">S6 BUF</text>
<text x="167.7" y="299.2">S6</text>
<text x="183.6" y="299.1">T</text>
<text x="198.2" y="299.2">S6</text>
<text x="201.8" y="294.3">INV</text>
<text x="236.3" y="294.1">S6</text>
<text x="252.1" y="294.3">T</text>
<text x="266.8" y="294.1">S6 BUF</text>
<text x="269.3" y="299.2">S6</text>
<text x="285.2" y="299.1">T</text>
<text x="299.8" y="299.2">S6</text>
<text x="303.4" y="294.3">INV</text>
<text x="348.1" y="294.1">S6</text>
<text x="363.9" y="294.3">T</text>
<text x="378.5" y="294.1">S6 BUF</text>
<text x="381.1" y="299.2">S6</text>
<text x="396.9" y="299.1">T</text>
<text x="411.5" y="299.2">S6</text>
<text x="415.1" y="294.3">INV</text>
<text x="57.4" y="300.6">TL2</text>
<text x="156.5" y="300.6">TL2</text>
<text x="258.1" y="300.6">TL2</text>
<text x="369.8" y="300.6">TL2</text>
<text x="84.5" y="309.5">B</text>
<text x="183.6" y="309.5">B</text>
<text x="285.2" y="309.5">B</text>
<text x="396.9" y="309.5">B</text>
<text x="90.4" y="315.8">TL2</text>
<text x="189.4" y="315.8">TL2</text>
<text x="291.1" y="315.8">TL2</text>
<text x="402.8" y="315.8">TL2</text>
<text x="49.4" y="327.3">INV</text>
<text x="69.7" y="327.3">INV</text>
<text x="148.4" y="327.3">INV</text>
<text x="168.8" y="327.3">INV</text>
<text x="252.6" y="327.3">INV</text>
<text x="272.9" y="327.3">INV</text>
<text x="364.3" y="327.3">INV</text>
<text x="384.7" y="327.3">INV</text>
<text x="45.8" y="347.5">S6</text>
<text x="63.6" y="347.5">CLK</text>
<text x="142.3" y="347.5">S6</text>
<text x="160.1" y="347.5">CLK</text>
<text x="246.5" y="347.5">S6</text>
<text x="264.2" y="347.5">CLK</text>
<text x="358.2" y="347.5">S6</text>
<text x="376" y="347.5">CLK</text>
<text x="44.5" y="350">D12</text>
<text x="63.6" y="350">D</text>
<text x="74.7" y="350">Q</text>
<text x="74.7" y="352.5">Q</text>
<text x="91.5" y="350">T14B</text>
<text x="142.4" y="350">T3</text>
<text x="160.1" y="350">D</text>
<text x="171.2" y="350">Q</text>
<text x="171.2" y="352.5">Q</text>
<text x="188" y="350">TREG3</text>
<text x="245.6" y="350">J38</text>
<text x="264.2" y="350">D</text>
<text x="275.3" y="350">Q</text>
<text x="275.3" y="352.5">Q</text>
<text x="292.2" y="350">T32</text>
<text x="358.3" y="350">T4</text>
<text x="376" y="350">D</text>
<text x="387.1" y="350">Q</text>
<text x="387.1" y="352.5">Q</text>
<text x="403.9" y="350">TREG4</text>
<text x="62.1" y="356.5">FDM</text>
<text x="158.6" y="356.5">FDM</text>
<text x="262.7" y="356.5">FDM</text>
<text x="374.5" y="356.5">FDM</text>
<text x="444.6" y="359.1">TITLE:</text>
<text x="508.1" y="359.1">DATE:</text>
<text x="508.1" y="369.2">PAGE:</text>
<text x="444.6" y="375.6">BY:</text>
<text x="452.2" y="375.6">Sean Gonsalves</text>
<text x="490.3" y="375.6">REV:</text>
<text x="497.9" y="375.6">A</text>
</g>
</svg>
